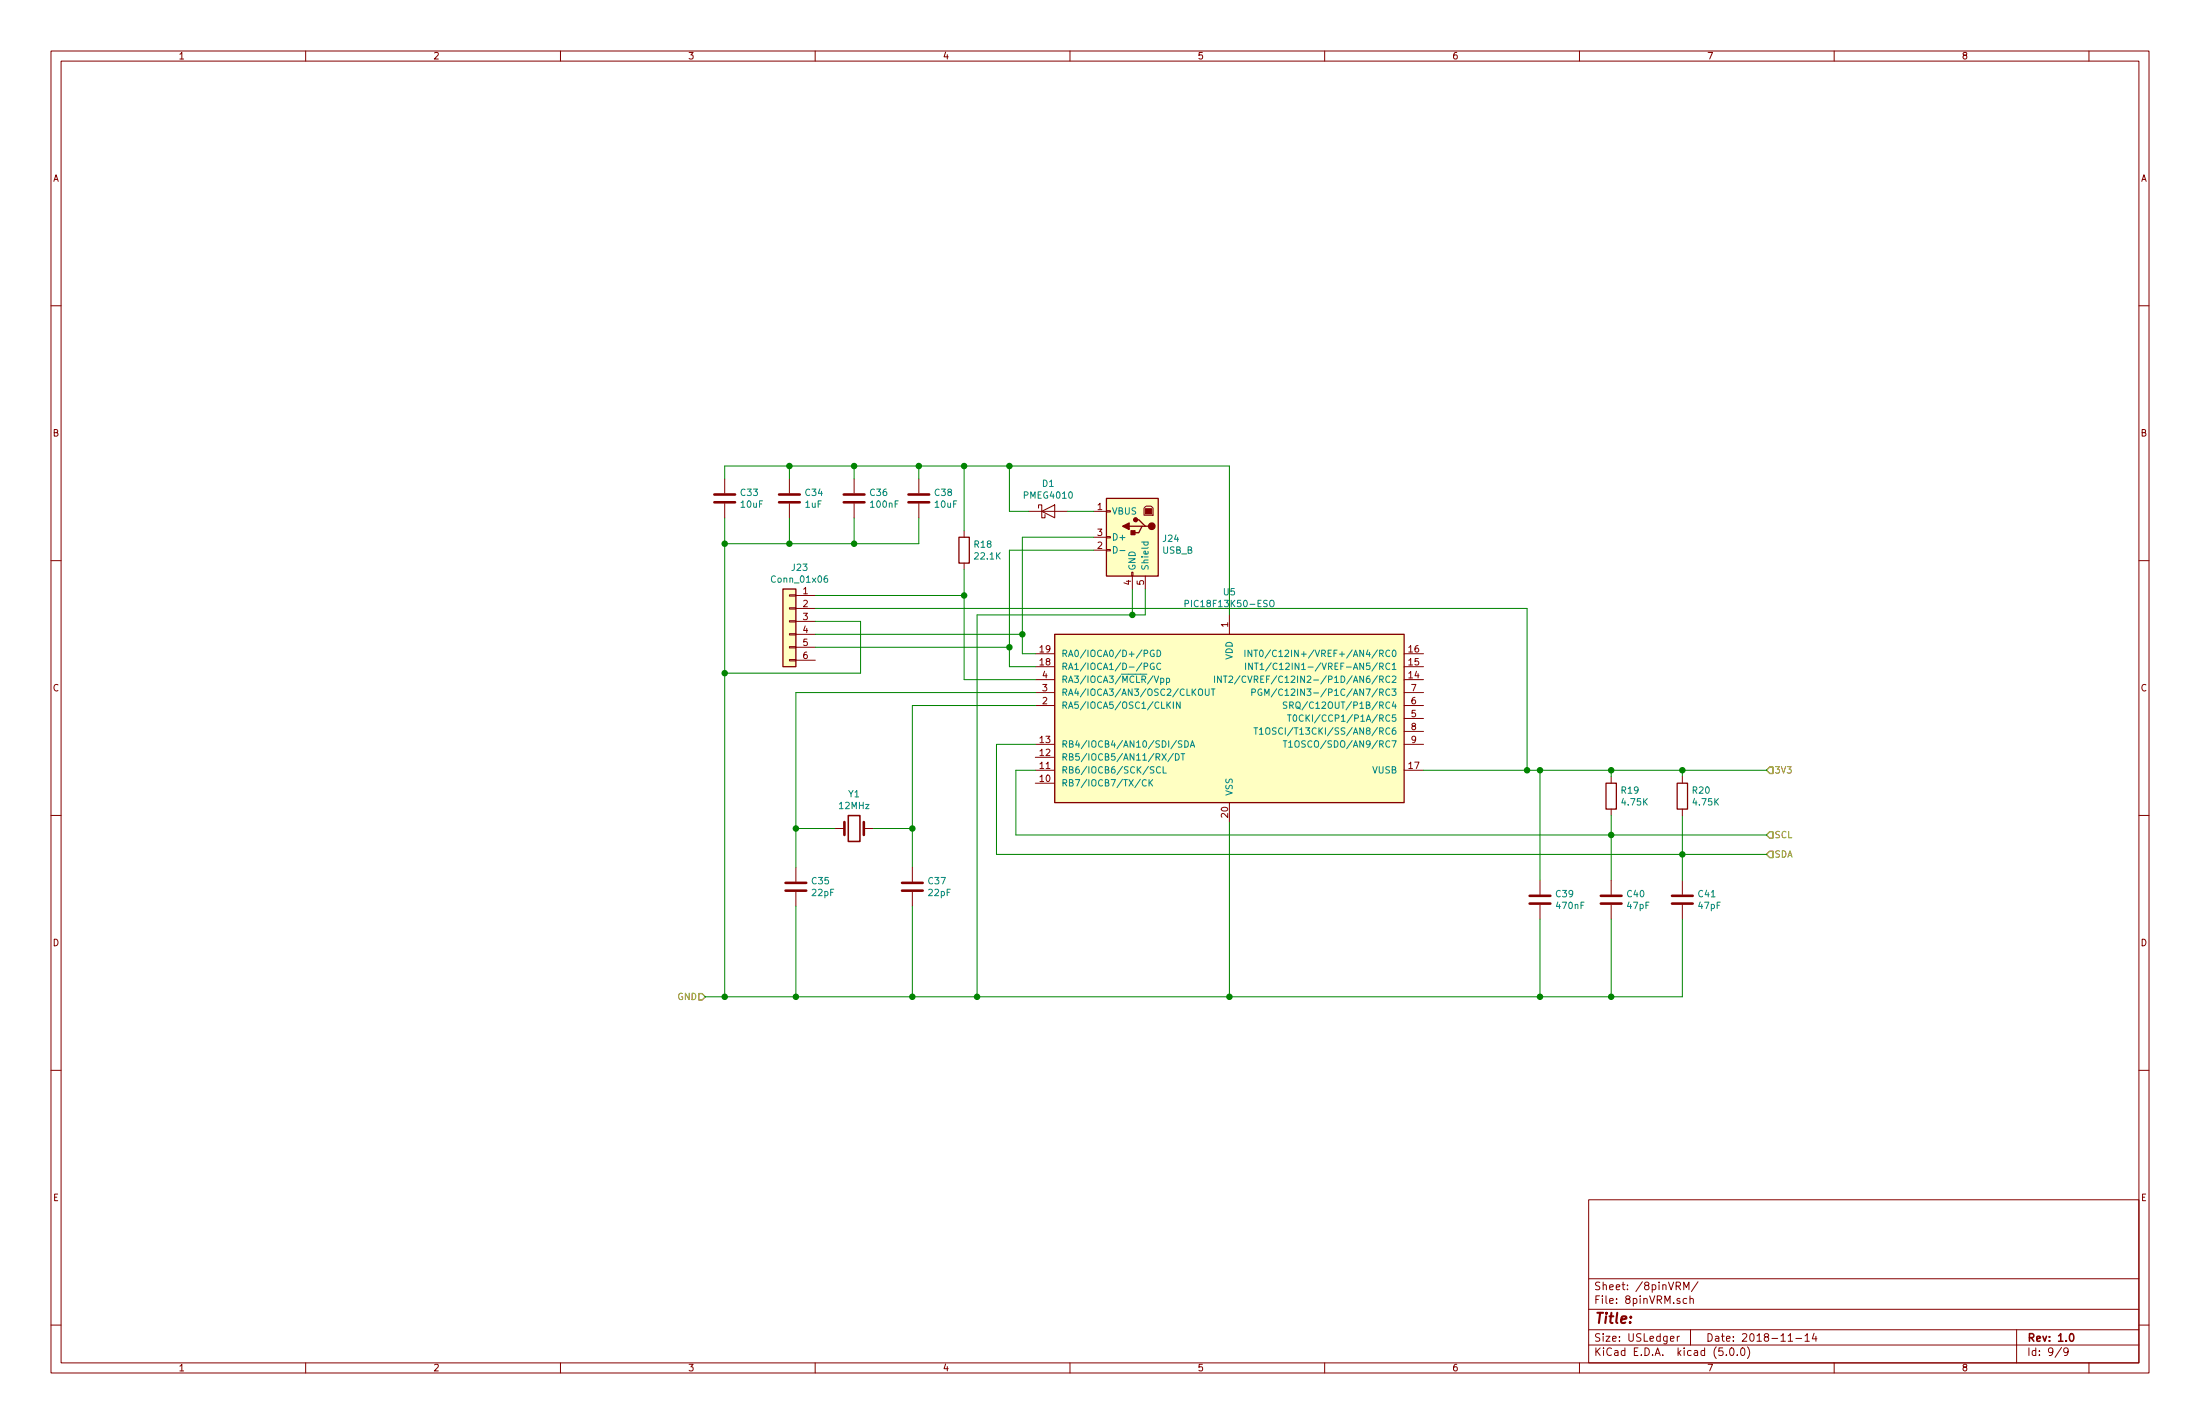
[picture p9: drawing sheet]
<svg xmlns="http://www.w3.org/2000/svg" width="432mm" height="279mm" viewBox="0 0 432 279" stroke-linecap="round" stroke-linejoin="round" font-family="sans-serif">
<g fill="none" stroke="#840000" stroke-width=".2">
<path d="M10 10h411.8v259.4h-411.8zM12 12h407.8v255.4h-407.8zM60 10v2M110 10v2M160 10v2M210 10v2M260 10v2M310 10v2M360 10v2M410 10v2M10 60h2M419.8 60h2"/>
<path d="M142.2 94v2.8M142.2 98.8v2.8M154.9 94v2.8M154.9 98.8v2.8M167.6 94v2.8M167.6 98.8v2.8M180.3 94v2.8M180.3 98.8v2.8M203.8 99.7v-.6h.7v2.5h.6v-.6M224.5 99.7l.4-.4h1l.4 .4v1.4h-1.8zM10 110h2M154.9 119.3h1.3v.2h-1.3z"/>
<path d="M154.9 116.7h1.3v.3h-1.3zM156.2 116.8h3.8M156.2 119.4h3.8M189.2 104.1v1.3M189.2 110.5v1.3M201.9 100.3h7.6M204.5 100.3l2.5-1.2v2.5zM214.6 100.3h2.6M214.6 108h2.6M214.6 105.4h2.6M217.2 107.8h.7v.3h-.7zM217.2 105.3h.7v.2h-.7z"/>
<path d="M217.2 100.2h.7v.3h-.7zM222.1 112.3h.3v.7h-.3zM222.2 113v2.6M224.8 113v2.6M419.8 110h2M154.9 129.4h1.3v.3h-1.3zM154.9 126.9h1.3v.2h-1.3zM154.9 124.3h1.3v.3h-1.3zM154.9 121.8h1.3v.2h-1.3zM156.2 121.9h3.8M156.2 124.5h3.8M156.2 127h3.8"/>
<path d="M156.2 129.5h3.8M203.2 133.4h3.8M203.2 130.8h3.8M203.2 128.3h3.8M203.2 138.4h3.8M203.2 135.9h3.8M241.3 120.7v3.8M275.6 133.4h3.8M275.6 130.8h3.8M275.6 128.3h3.8M275.6 138.4h3.8M275.6 135.9h3.8"/>
<path d="M10 160h2M203.2 153.7h3.8M203.2 151.1h3.8M203.2 148.6h3.8M203.2 146.1h3.8M241.3 157.5v3.8M275.6 151.1h3.8M275.6 146.1h3.8M275.6 141h3.8M275.6 143.5h3.8M316.2 152.4v1.3M316.2 158.8v1.2"/>
<path d="M330.2 152.4v1.3M330.2 158.8v1.2M419.8 160h2M156.2 170.2v2.8M156.2 175v2.8M163.8 162.6h1.9M169.5 162.6h1.9M179.1 170.2v2.8M179.1 175v2.8M302.3 172.7v2.8M302.3 177.5v2.8M316.2 172.7v2.8"/>
<path d="M316.2 177.5v2.8M330.2 172.7v2.8M330.2 177.5v2.8M10 210h2M419.8 210h2M311.8 235.4h108v32h-108zM10 260h2M311.8 256.9h108M311.8 250.9h108M330.5 253.1v-1.5l.5 1 .5-1v1.5M331.1 254.8h-.5l-.2 .2 .1 .7h.6M331.7 254.9l.1-.1a.37 .37 0 0 1 .6 .2v.8"/>
<path d="M331.7 254.3v1.5M333.3 251.5l-1.3 1.9M419.8 260h2M60 267.4v2M110 267.4v2M160 267.4v2M210 267.4v2M260 267.4v2M310 267.4v2M311.8 263.9h108M311.8 260.9h108M327.9 262.7l.7-.2-.1-.2-.4-.1-.2 .2v.7h.6"/>
<path d="M329.2 262.2v1M329.6 262.2l-.4 .3M331.8 260.9v3M338.8 265.8v.2M339.6 264.6l.3-.1a.86 .86 0 0 1 .1 1.5 .79 .79 0 0 1-.4-1.4zM341 265.8v.2M341.8 264.6l.3-.1a.94 .94 0 0 1 0 1.5 .82 .82 0 0 1-.3-1.4zM343 264.3a1.71 1.71 0 0 1 0 2.2M351 263.2h.8M352.5 262.6h1.1M354.3 262.1l.4-.4v1.5M354.3 263.2h.8"/>
<path d="M356.1 261.6l-.4 1.1h.9M356.4 262.2v1M360 267.4v2M395.8 260.9v6.5M404.6 264.4l-1.2 1.9M405.9 265.1l-.3 .3-.4-.1-.1-.2 .1-.6h.4l.2 .1a1.19 1.19 0 0 1-.2 1.3l-.4 .1M410 267.4v2"/>
</g>
<path d="M166.5 160h2.3v5.1h-2.3zM406.3 261.8l.2-.1a.8 .8 0 0 1 .6 .7 .8 .8 0 0 1-.6 .8l-.2-.2-.1-.4z" fill="none" stroke="#840000" stroke-width=".3"/>
<g fill="#ffffc2" stroke="#ffffc2" stroke-width=".2">
<path d="M207 124.5h68.6v33h-68.6z"/>
<path d="M217.2 97.8h10.1v15.2h-10.1z"/>
<path d="M153.7 115.6h2.5v15.2h-2.5z"/>
</g>
<path d="M217.2 97.8h10.1v15.2h-10.1zM153.7 115.6h2.5v15.2h-2.5zM188.2 105.4h2v5.1h-2zM221.6 103.3h2.6M222.9 102h.6l1.3 1.3h.6M224.8 103.3h-.6l-.7 1.2h-1.3M207 124.5h68.6v33h-68.6zM315.2 153.7h2v5.1h-2zM329.2 153.7h2v5.1h-2z" fill="none" stroke="#840000" stroke-width=".25"/>
<g fill="none" stroke="#008484" stroke-width=".2">
<path d="M162.4 113l-.4 .1a.87 .87 0 0 0 0 1.1l.4-.1v-.5l-.4-.1-.3 .2M218.5 107.2a.64 .64 0 0 1 .8 .7 .64 .64 0 0 1-.8 .6zM219.8 108h1M224.1 106.3h1.2M224.6 106.3l-.1 .4 .2 .3 .6-.1v-.6M232.6 118.4l.6-.1v-.4l-.6-.1v1.2M249.3 118l.2-.2a.45 .45 0 0 1 .6 .4l-.2 .8h-.5a.92 .92 0 0 1-.1-1zM224.6 130.8l.6-.1v-.5l-.6-.1v1.3M224.6 128.2l.6-.1v-.4l-.6-.1v1.2M226.5 130.2a.59 .59 0 0 0-.8 .5 .59 .59 0 0 0 .8 .6v-.5h-.2M226.5 127.6a.59 .59 0 0 0-.8 .6 .59 .59 0 0 0 .8 .6v-.5h-.2M226.5 132.6l.5 1.3 .4-1.3"/>
<path d="M227.1 127.6a.64 .64 0 0 1 .7 .6 .64 .64 0 0 1-.7 .6zM227.8 130.2a.6 .6 0 0 0-.8 .5 .6 .6 0 0 0 .6 .7l.2-.2M227.8 133.1h.4l.2 .2-.1 .6h-.5M227.8 133.1v1.2M229 133.1h.3l.3 .2-.2 .6h-.4M229 133.1v1.2M229 137.7v1.3M229.2 138.3l.5 .7M229.7 137.7l-.7 .8M230.3 137.7v1.3M231.6 137.7v1.3l-.7-1.3v1.3M235.3 135.4l.2-.2a.44 .44 0 0 1 .5 .4v.7l-.5 .1-.2-.1z"/>
<path d="M236.6 135.2v1l.2 .2h.4l.1-.2v-1M237.7 135.2h.8M238.1 135.2v1.2M238.4 132.6v1.3M239.7 132.6v1.3l-.7-1.3v1.3M240.1 132.6h.7M240.5 132.6v1.3M241.2 132.8l.5-.2 .2 .4-.8 .9h.8M243.4 132.6l-1.1 1.6M244.3 127.6v1.2M244.5 130.1v1.3M244.5 132.8a.5 .5 0 0 0-.6 0 .5 .5 0 0 0-.1 .6l.2 .5 .5-.1"/>
<path d="M245.7 127.6v1.2l-.7-1.2v1.2M245.7 135.8h.6l.1-.5-.7-.1v1.2M245.8 130.1v1.3l-.7-1.3v1.3M246.1 127.6h.7M246.2 130.1h.8M246.5 127.6v1.2M246.6 130.1v1.3M247.3 130.5l.4-.4v1.3M247.3 127.7l.2-.1a.67 .67 0 0 1 .4 .6 .67 .67 0 0 1-.4 .6l-.3-.5zM247.3 131.4h.8M247.6 135.3a.59 .59 0 0 0-.7 .5 .59 .59 0 0 0 .7 .6l.1-.5h-.3M248.2 136.4v-1.2l.4 .9 .5-.9v1.2"/>
<path d="M249.4 127.5l-1.1 1.6M249.5 130l-1.1 1.7M250.6 135.1l-1.1 1.7M252.6 137.8l-.5-.1-.2 .1 .1 .5 .5 .2 .1 .3-.3 .2-.4-.1M253.1 138.4l.7-.1v-.5l-.7-.1v1.3M253.4 138.4l.4 .6M254.5 137.8l.1-.1a.47 .47 0 0 1 .6 .5l-.1 .6-.2 .2-.4-.1a.93 .93 0 0 1 0-1.1zM225 153.1a.6 .6 0 0 0-.9 .4 .6 .6 0 0 0 .6 .7l.3-.1M225.5 153v1.2M225.7 153.5l.5 .7M226.2 153l-.7 .7M226.5 150.5l-.5-.1-.2 .1v.3l.1 .2 .5 .2 .1 .3-.3 .2-.4-.1"/>
<path d="M227.8 150.5a.6 .6 0 0 0-.9 .5 .6 .6 0 0 0 .6 .7l.3-.1M228.1 147.9l.8 1.2M228.3 150.4v1.3h.6M228.9 147.9l-.8 1.2M230.3 147.8l-1.1 1.7M230.7 147.9a.64 .64 0 0 1 .7 .6 .64 .64 0 0 1-.7 .6zM230.9 145.3l-1.1 1.6M231.8 147.9h.7M232 145.4l-.5-.1-.2 .2v.3l.6 .3 .1 .3-.3 .2h-.4M232.2 147.9v1.2M232.5 145.3a.64 .64 0 0 1 .8 .7 .64 .64 0 0 1-.8 .6zM233.6 146.6l.4-1.3 .5 1.3"/>
<path d="M233.8 146.3h.5M246.1 142.8h.7M246.5 142.8v1.3M247.2 143.2l.4-.4v1.3M247.2 144.1h.7M248.5 143l.2-.2a.44 .44 0 0 1 .6 .4l-.1 .7-.5 .2-.2-.2zM250.5 142.9l-.5-.1-.2 .1-.1 .3 .2 .2 .4 .1 .2 .3-.3 .3-.5-.1M251.9 145.3h.7M252.2 145.3v1.3M252.7 140.3h.7M252.9 145.7l.4-.4v1.3M252.9 146.6h.8"/>
<path d="M253.1 140.3v1.2M253.9 140.4l.2-.1a.69 .69 0 0 1 .4 .6 .69 .69 0 0 1-.4 .6l-.3-.5zM255.8 140.4a.6 .6 0 0 0-.8 .4 .6 .6 0 0 0 .5 .7l.3-.1"/>
</g>
<path d="M347.3 150.5h.7v1.3h-.7l-.6-.7zM347.3 163.2h.7v1.3h-.7l-.6-.7zM347.3 167h.7v1.3h-.7l-.6-.7zM137.2 194.9h.6l.6 .7-.6 .6h-.6z" fill="none" stroke="#848400" stroke-width=".25"/>
<g fill="none" stroke="#008400" stroke-width=".2">
<path d="M142.2 94v-2.6h99.1v29.3M154.9 91.4v2.6M167.6 91.4v2.6M180.3 91.4v2.6M189.2 91.4v12.7M198.1 91.4v8.9h3.8M142.2 101.6v94M154.9 101.6v5.1M160 116.8h29.2M160 119.4h139.7v31.7M167.6 101.6v5.1M180.3 101.6v5.1h-38.1"/>
<path d="M189.2 111.8v21.6h14M209.5 100.3h5.1M214.6 108h-16.5v22.8h5.1M214.6 105.4h-13.9v22.9h2.5M222.2 115.6v5.1M224.8 115.6v5.1h-33v74.9M160 121.9h8.9v10.2h-26.7M160 124.5h40.7M160 127h38.1M203.2 135.9h-47v34.3M203.2 138.4h-24.1v31.8M203.2 151.1h-3.8v12.7h147.3"/>
<path d="M203.2 146.1h-7.6v21.5h151.1M279.4 151.1h67.3M302.3 151.1v21.6M316.2 151.1v1.3M330.2 151.1v1.3M156.2 177.8v17.8M156.2 162.6h7.6M171.4 162.6h7.7M179.1 177.8v17.8M241.3 161.3v34.3M316.2 160v12.7M330.2 160v12.7"/>
<path d="M302.3 180.3v15.3M316.2 180.3v15.3M330.2 180.3v15.3h-191.8"/>
</g>
<g fill="none" stroke="#840000" stroke-width=".51">
<path d="M140.2 98.6h4.1M140.2 97h4.1M152.9 98.6h4.1M152.9 97h4.1M165.6 98.6h4.1M165.6 97h4.1M178.3 98.6h4.1M178.3 97h4.1M154.2 174.8h4M154.2 173.2h4M165.7 161.3v2.5M169.5 161.3v2.5"/>
<path d="M177 174.8h4.1M177 173.2h4.1M300.2 177.3h4.1M300.2 175.8h4.1M314.2 177.3h4.1M314.2 175.8h4.1M328.2 177.3h4M328.2 175.8h4"/>
</g>
<g fill="#840000" stroke="#840000" stroke-width=".25">
<path d="M222 104.1h.8v.8h-.8z"/>
<path d="M220.3 103.3l1.3-.7v1.3z"/>
<circle cx="226.1" cy="103.3" r=".63"/>
<circle cx="222.9" cy="102" r=".38"/>
</g>
<path d="M224.8 99.8h1.3v1h-1.3z" fill="#840000" stroke="#840000" stroke-width=".2"/>
<g fill="#008400" stroke="#008400" stroke-width=".25">
<circle cx="156.2" cy="195.6" r=".51"/>
<circle cx="179.1" cy="195.6" r=".51"/>
<circle cx="154.9" cy="91.4" r=".51"/>
<circle cx="167.6" cy="91.4" r=".51"/>
<circle cx="180.3" cy="91.4" r=".51"/>
<circle cx="154.9" cy="106.7" r=".51"/>
<circle cx="167.6" cy="106.7" r=".51"/>
<circle cx="142.2" cy="106.7" r=".51"/>
<circle cx="241.3" cy="195.6" r=".51"/>
<circle cx="316.2" cy="195.6" r=".51"/>
<circle cx="302.3" cy="195.6" r=".51"/>
<circle cx="302.3" cy="151.1" r=".51"/>
<circle cx="316.2" cy="151.1" r=".51"/>
<circle cx="316.2" cy="163.8" r=".51"/>
<circle cx="330.2" cy="167.6" r=".51"/>
<circle cx="198.1" cy="91.4" r=".51"/>
<circle cx="191.8" cy="195.6" r=".51"/>
<circle cx="179.1" cy="162.6" r=".51"/>
<circle cx="156.2" cy="162.6" r=".51"/>
<circle cx="189.2" cy="91.4" r=".51"/>
<circle cx="330.2" cy="151.1" r=".51"/>
<circle cx="142.2" cy="195.6" r=".51"/>
<circle cx="222.3" cy="120.7" r=".51"/>
<circle cx="189.2" cy="116.8" r=".51"/>
<circle cx="299.7" cy="151.1" r=".51"/>
<circle cx="142.2" cy="132.1" r=".51"/>
<circle cx="200.7" cy="124.5" r=".51"/>
<circle cx="198.1" cy="127" r=".51"/>
</g>
<text font-size="2.8" fill="#840000" x="312.8" y="259.7">Title:</text>
<g font-size="2.1" fill="#840000">
<text x="312.8" y="255.8">File: 8pinVRM.sch</text>
<text x="312.8" y="253.1">Sheet: /8pinVRM/</text>
<text x="312.8" y="263.2">Size: USLedger</text>
<text x="334.8" y="263.2">Date: 2018-11-14</text>
<text x="397.8" y="263.2">Rev: 1.0</text>
<text x="312.8" y="266">KiCad E.D.A. kicad (5.0.0)</text>
<text x="397.8" y="266">Id: 9/9</text>
</g>
<g font-size="1.8" fill="#840000">
<text x="35" y="11.6">1</text>
<text x="85" y="11.6">2</text>
<text x="135" y="11.6">3</text>
<text x="185" y="11.6">4</text>
<text x="235" y="11.6">5</text>
<text x="285" y="11.6">6</text>
<text x="335" y="11.6">7</text>
<text x="385" y="11.6">8</text>
<text x="10.4" y="35.6">A</text>
<text x="420.2" y="35.6">A</text>
<text x="10.4" y="85.6">B</text>
<text x="420.2" y="85.6">B</text>
<text x="215.4" y="100.1">1</text>
<text x="215.4" y="107.7">2</text>
<text x="215.4" y="105.2">3</text>
<text x="157.6" y="116.6">1</text>
<text x="157.6" y="119.1">2</text>
<text x="222" y="114.8" transform="rotate(-90 222 114.8)">4</text>
<text x="224.5" y="114.8" transform="rotate(-90 224.5 114.8)">5</text>
<text x="157.6" y="121.7">3</text>
<text x="157.6" y="124.2">4</text>
<text x="241" y="123" transform="rotate(-90 241 123)">1</text>
<text x="157.6" y="126.7">5</text>
<text x="157.6" y="129.3">6</text>
<text x="204.1" y="130.6">18</text>
<text x="204.1" y="128">19</text>
<text x="276.5" y="130.6">15</text>
<text x="276.5" y="128">16</text>
<text x="10.4" y="135.6">C</text>
<text x="204.6" y="135.6">3</text>
<text x="204.6" y="133.1">4</text>
<text x="276.5" y="133.1">14</text>
<text x="277" y="135.6">7</text>
<text x="420.2" y="135.6">C</text>
<text x="204.6" y="138.2">2</text>
<text x="277" y="140.7">5</text>
<text x="277" y="138.2">6</text>
<text x="277" y="143.3">8</text>
<text x="204.1" y="148.3">12</text>
<text x="204.1" y="145.8">13</text>
<text x="277" y="145.8">9</text>
<text x="204.1" y="153.4">10</text>
<text x="204.1" y="150.9">11</text>
<text x="276.5" y="150.9">17</text>
<text x="241" y="160.4" transform="rotate(-90 241 160.4)">20</text>
<text x="10.4" y="185.6">D</text>
<text x="420.2" y="185.6">D</text>
<text x="10.4" y="235.6">E</text>
<text x="420.2" y="235.6">E</text>
<text x="35" y="269">1</text>
<text x="85" y="269">2</text>
<text x="135" y="269">3</text>
<text x="185" y="269">4</text>
<text x="235" y="269">5</text>
<text x="285" y="269">6</text>
<text x="335" y="269">7</text>
<text x="385" y="269">8</text>
</g>
<g font-size="1.8" fill="#008484">
<text x="204.6" y="95.5">D1</text>
<text x="145.4" y="97.3">C33</text>
<text x="145.5" y="99.6">10uF</text>
<text x="158.1" y="99.6">1uF</text>
<text x="158.1" y="97.3">C34</text>
<text x="170.8" y="97.3">C36</text>
<text x="171" y="99.6">100nF</text>
<text x="183.5" y="97.3">C38</text>
<text x="183.6" y="99.6">10uF</text>
<text x="201.2" y="97.8">PMEG4010</text>
<text x="218.2" y="101">VBUS</text>
<text x="191.3" y="107.5">R18</text>
<text x="218.2" y="106">D+</text>
<text x="228.3" y="106.3">J24</text>
<text x="155.5" y="112">J23</text>
<text x="191.5" y="109.8">22.1K</text>
<text x="222.9" y="112" transform="rotate(-90 222.9 112)">GND</text>
<text x="225.4" y="112" transform="rotate(-90 225.4 112)">Shield</text>
<text x="228.2" y="108.6">USB_B</text>
<text x="151.7" y="114.3">Conn_01x06</text>
<text x="233.6" y="119.1">PIC18F13K50-ESO</text>
<text x="240.2" y="116.8">U5</text>
<text x="208.3" y="131.4">RA1/IOCA1/D-/PGC</text>
<text x="208.3" y="128.9">RA0/IOCA0/D+/PGD</text>
<text x="241.9" y="129.5" transform="rotate(-90 241.9 129.5)">VDD</text>
<text x="249.7" y="128.9">INT0/C12IN+/VREF+/AN4/RC0</text>
<text x="250" y="131.4">INT1/C12IN1-/VREF-AN5/RC1</text>
<text x="208.3" y="136.5">RA4/IOCA3/AN3/OSC2/CLKOUT</text>
<text x="208.3" y="134">RA3/IOCA3/MCLR/Vpp</text>
<text x="244.9" y="134">INT2/CVREF/C12IN2-/P1D/AN6/RC2</text>
<text x="251.2" y="136.5">PGM/C12IN3-/P1C/AN7/RC3</text>
<text x="208.3" y="139.1">RA5/IOCA5/OSC1/CLKIN</text>
<text x="255.1" y="139.1">SRQ/C12OUT/P1B/RC4</text>
<text x="256" y="141.6">T0CKI/CCP1/P1A/RC5</text>
<text x="208.3" y="149.2">RB5/IOCB5/AN11/RX/DT</text>
<text x="208.3" y="146.7">RB4/IOCB4/AN10/SDI/SDA</text>
<text x="250.4" y="144.1">T1OSCI/T13CKI/SS/AN8/RC6</text>
<text x="254.7" y="146.7">T1OSCO/SDO/AN9/RC7</text>
<text x="208.3" y="154.3">RB7/IOCB7/TX/CK</text>
<text x="208.3" y="151.8">RB6/IOCB6/SCK/SCL</text>
<text x="269.4" y="151.8">VUSB</text>
<text x="318.3" y="155.7">R19</text>
<text x="332.3" y="155.7">R20</text>
<text x="164.8" y="158.8">12MHz</text>
<text x="166.6" y="156.4">Y1</text>
<text x="241.9" y="156.2" transform="rotate(-90 241.9 156.2)">VSS</text>
<text x="318.5" y="158">4.75K</text>
<text x="332.4" y="158">4.75K</text>
<text x="159.4" y="173.5">C35</text>
<text x="182.3" y="173.5">C37</text>
<text x="159.5" y="175.8">22pF</text>
<text x="182.3" y="175.8">22pF</text>
<text x="305.5" y="176">C39</text>
<text x="305.6" y="178.4">470nF</text>
<text x="319.4" y="176">C40</text>
<text x="319.5" y="178.4">47pF</text>
<text x="333.4" y="176">C41</text>
<text x="333.5" y="178.4">47pF</text>
</g>
<g font-size="1.8" fill="#848400">
<text x="348.2" y="151.8">3V3</text>
<text x="348.2" y="164.5">SCL</text>
<text x="348.2" y="168.3">SDA</text>
<text x="133" y="196.2">GND</text>
</g>
</svg>
